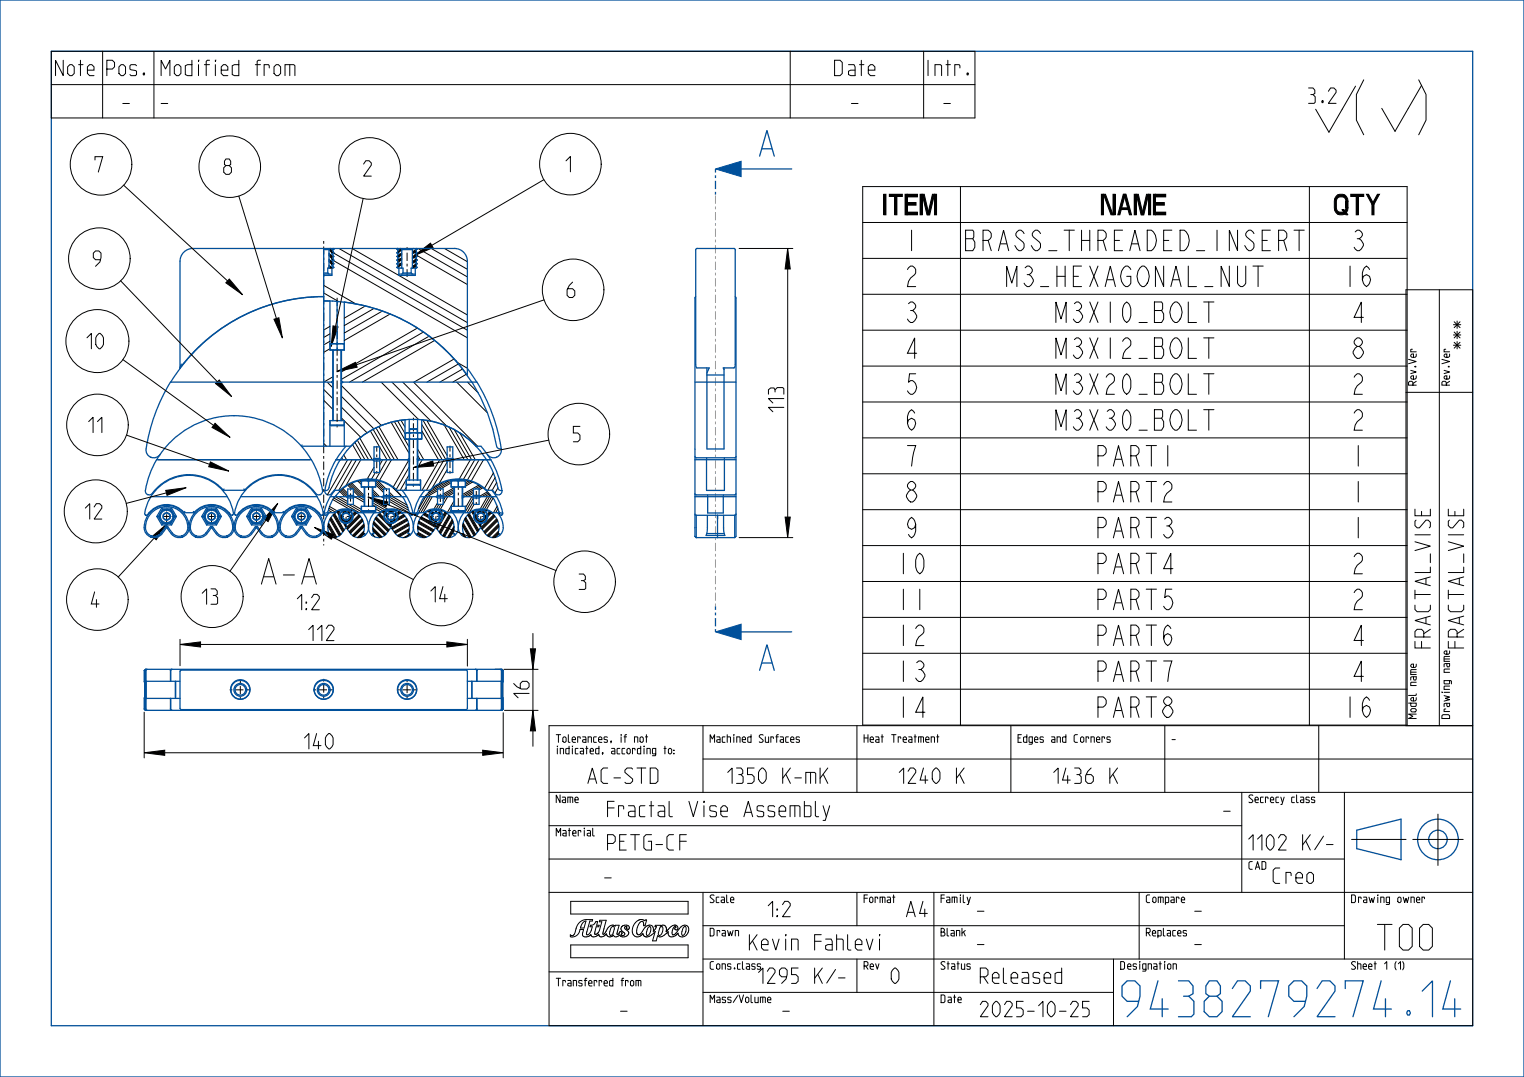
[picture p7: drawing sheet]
<svg xmlns="http://www.w3.org/2000/svg" width="297mm" height="210mm" viewBox="0 0 297 210" stroke-linecap="round" stroke-linejoin="round" font-family="sans-serif">
<g fill="none" stroke="#00509b" stroke-width=".25">
<path d="M63.9 52.3h1M64.3 58.7v9.6h2.8v-9.4l3.3 .6M64.7 48.7v5M64.9 51.9l.2 .3M64.9 51.2l.2 .2M64.9 50.5l.2 .2M64.9 49.8l.2 .2M64.9 49.1l.2 .2M65 48.4l.1 .2M77.5 48.4l-.2 .2M77.5 49.1l-.2 .2M77.5 49.8l-.2 .2"/>
<path d="M77.5 50.5l-.2 .2M77.5 51.2l-.2 .2M77.5 51.9l-.2 .3M77.7 48.7v5M80.1 52.3h1M80.9 48.7v5M81.1 51.9l.2 .3M81.1 51.2l.2 .2M81.1 50.5l.2 .2M81.1 49.8l.2 .2M81.1 49.1l.2 .2M81.2 48.4l.1 .2"/>
<path d="M88.6 48.4a2.5 2.5 0 0 1 2.5 2.5M90 71.8l1.9 2.7M64 100l-.1 .1a.38 .38 0 0 1-.4 .4 .38 .38 0 0 1-.3-.5M64.3 82h2.8M65.1 95.6l-.1 .2a.86 .86 0 0 1-.8 .7 .86 .86 0 0 1-.9-.6v-.3M65.2 96.8l-.7 1.3-.5 1.4M66.3 89.6a16.8 16.8 0 0 0-2.2 5.4M67.4 99.3v.6M67.4 99.9a.85 .85 0 0 1 .9 .8 .85 .85 0 0 1-.9 .9M67.4 99.9a.85 .85 0 0 0-.8 .8 .85 .85 0 0 0 .8 .9M72.8 83.7l-1.6 .9-1.5 1.1-1.4 1.3M73.2 95h-2.8"/>
<path d="M73.2 98.7h-2.8M76.1 82.4l-1.7 .5M76.2 99.3v.6M76.2 99.9a.85 .85 0 0 1 .8 .8 .85 .85 0 0 1-.8 .9M76.2 99.9a.85 .85 0 0 0-.9 .8 .85 .85 0 0 0 .9 .9M78.3 96.8a7.9 7.9 0 0 0-13 0M78.4 96.8l.7 1.3 .5 1.4M78.9 81.8l-2.1 .4M78.9 85.6h3.3M79.6 100l.1 .1a.38 .38 0 0 0 .4 .4 .38 .38 0 0 0 .4-.5M81.5 100l-.1 .1a.38 .38 0 0 1-.4 .4 .38 .38 0 0 1-.3-.5M82.2 81.8a16.8 16.8 0 0 1 11.3 6"/>
<path d="M82.7 96.8l-.7 1.3-.5 1.4M84.9 99.3v.6M84.9 99.9a.85 .85 0 0 1 .9 .8 .85 .85 0 0 1-.9 .9M84.9 99.9a.85 .85 0 0 0-.8 .8 .85 .85 0 0 0 .8 .9M90.7 98.7h-2.8M93.7 99.3v.6M93.7 99.9a.85 .85 0 0 1 .8 .8 .85 .85 0 0 1-.8 .9M93.7 99.9a.85 .85 0 0 0-.9 .8 .85 .85 0 0 0 .9 .9M93.7 87l1.9 2.6M94.8 89.6a16.8 16.8 0 0 1 2.2 5.4M95.8 96.8a7.9 7.9 0 0 0-13 0M95.9 96.8l.7 1.3 .5 1.4"/>
<path d="M96 95.6l.2 .2a.86 .86 0 0 0 .8 .7 .86 .86 0 0 0 .8-.6v-.3M97.1 100l.1 .1a.38 .38 0 0 0 .4 .4 .38 .38 0 0 0 .4-.5M97.7 87.5a1.5 1.5 0 0 1-.9 1.7 1.5 1.5 0 0 1-1.8-.6M64.1 104.1h.1M64.1 104.1a3.5 3.5 0 0 1 3.3-4.8 3.5 3.5 0 0 1 3.4 4.8M67.4 102.9a3.1 3.1 0 0 1-2.6 1.9l-1-.4v-.3h.3M67.4 101.6v1.3M67.5 102.9a3.1 3.1 0 0 0 2.5 1.9l1.1-.4v-.3h-.3M70.8 104.1h.1M72.8 104.1h.1M72.8 104.1a3.5 3.5 0 0 1 3.4-4.8 3.5 3.5 0 0 1 3.3 4.8M76.1 102.9a3.1 3.1 0 0 1-2.5 1.9l-1.1-.4v-.3h.3"/>
<path d="M76.2 101.6v1.3M76.2 102.9a3.1 3.1 0 0 0 2.6 1.9l1-.4 .1-.3h-.3M79.5 104.1h.1M81.6 104.1h-.3v.3M81.6 104.1h.1M84.9 102.9a3.1 3.1 0 0 1-2.6 1.9l-1-.4M84.9 101.6v1.3M85 102.9a3.1 3.1 0 0 0 2.5 1.9l1.1-.4v-.3h-.3M88.3 104.1h.1M88.3 104.1a3.6 3.6 0 0 0-3.4-4.8 3.6 3.6 0 0 0-3.3 4.8M90.3 104.1h.1M93.6 102.9a3.1 3.1 0 0 1-2.5 1.9l-1.1-.4v-.3h.3"/>
<path d="M93.7 101.6v1.3M93.7 102.9a3.1 3.1 0 0 0 2.6 1.9l1-.4 .1-.3h-.3M97 104.1h.1M97 104.1a3.5 3.5 0 0 0-3.3-4.8 3.5 3.5 0 0 0-3.4 4.8"/>
</g>
<g fill="none" stroke="#000" stroke-width=".19">
<path d="M63.1 58.6l.1 .1M63.1 57.1l2.9 1.7M63.1 55.6l6.3 3.7M64.1 52.2l.1 .1M64.1 52l.3 .3M64.1 51.8l.4 .5M64.1 51.7l.6 .6M64.1 51l.8 .8M64.1 50.9l.8 .7M64.1 50.7l.8 .8M64.1 50.5l.9 1M64.1 49.9l.9 .9"/>
<path d="M64.1 49.7l.8 .8M64.1 49.5l.8 .8M64.1 49.4l.8 .7M64.1 48.7l.8 .8M64.2 48.6l.7 .8M64.3 48.5l.7 .8M64.3 48.4l.6 .6M64.7 50.6l26.4 15.3M64.7 49.1l26.4 15.3M66 48.4l25.1 14.5M68.6 48.4l22.5 13M71.2 59.6l-4.1 2.4"/>
<path d="M78.1 48.5l-.6 .3M78.2 48.6l-.7 .4M78.3 48.7l-.8 .5M78.3 48.8l-.9 .5M78.3 49.3l-.8 .5M78.3 49.5l-.9 .5M78.3 49.6l-.8 .5M78.3 49.7l-.8 .5M78.3 50.3l-.8 .5M78.3 50.4l-.8 .5M78.3 50.6l-.8 .4M78.3 50.7l-.8 .4"/>
<path d="M78.3 51.2l-.8 .5M78.3 51.4l-.8 .4M78.3 51.5l-.8 .4M78.3 51.6l-.9 .6M78.3 52.2l-.2 .1M80.9 49.6l10.2 5.9M81.1 48.8l-.7 .4M81.1 48.9l-.7 .5M81.1 49l-.7 .5M81.1 49.6l-.7 .4M81.1 49.7l-.7 .5M81.1 50.9l-.7 .5"/>
<path d="M81.1 51.6l-.7 .4M81.1 51.7l-.7 .5M81.1 51.9l-.7 .4M81.2 50.5l-.8 .5M81.2 49.8l-.8 .5M81.2 50.6l-.8 .5M81.3 49.9l-.9 .5M81.3 51.4l-.9 .5M81.3 48.5l-.9 .6M81.3 50.7l-.9 .5M81.5 48.4l9.6 5.6M84 48.4l7.1 4.1"/>
<path d="M86.6 48.4l4.5 2.6M63.1 78l1.7 1.8M63.1 75.9l1.7 1.8M63.8 74.5l1 1.1M64.3 63.6l-1.2 .7M64.3 65.1l-1.2 .7M64.3 66.6l-1.2 .7M64.3 68l-1.2 .7M64.8 73.5l-1.7 1M66.5 79.4l5 5M66.5 77.3l6.4 6.3M66.5 75.2l7.8 7.8"/>
<path d="M72.9 60.1l-5.8 3.4M74.3 74.5l7.3 7.3M74.5 60.6l-7.4 4.3M76 61.2l-8.9 5.2M76.4 74.5l7.6 7.6M78.5 74.5l8.5 8.6M80.6 74.5l12.5 12.5M81.4 64l-14.9 8.5M82.5 64.7l-16 9.3M83.6 65.5l-15.5 9M84.7 66.4l-14.1 8.1M88.5 70l-7.8 4.5"/>
<path d="M89 74.5l6 6M89.2 70.7l1.9 1.1M89.3 71l-6.1 3.5M90.1 72l-4.4 2.5M90.9 73l-2.7 1.5M91.1 74.5l2.1 2.1M63.1 86.5l.5 .5M63.8 99.8l.3 .2M64 99.5l.8 .5M64.1 99.1l1.2 .7M64.2 98.8l1.5 .8M64.8 97.4l3.3 1.9"/>
<path d="M65 97.1l5 2.9M65.4 96.8l2.4 1.4M65.5 96.7l.1 .1M65.7 99.8l1.7 3.1 2.6-2.5M65.8 99.8l1.6 2.8M65.9 99.7l.7 1.2M66 99.6l.6 1M66.1 96.8l1.7 1M66.2 95.8l1 1M66.4 95.6l1.2 1.2M66.5 81.5l.6 .5M66.6 99.4l.3 .6"/>
<path d="M66.6 89.2l.2 .4M66.6 95.4l1.2 1.2M66.7 99.4l.3 .6M66.8 95.3l1 .9M66.9 99.4l.3 .5M67 88.7l.5 .9M67 99.4l.3 .5M67.1 82l3.2 3.3M67.4 99.3h.1M67.8 89.6l-4 6.9M67.8 94.6l.7 .7M68 98.3l2.4 1.5"/>
<path d="M68 94.5l2.4 2.3M68.2 99.4l-.5 .5M68.3 94.3l2.5 2.5M68.3 99.5l-.5 .4M68.5 99.5l-.6 .5M68.6 94.2l2.4 2.4M68.6 89.6l-3.4 6M68.6 99.5l-.5 .6M68.7 86.7l1.7 2.9M68.7 98.3l1.7 1M68.9 95.7l1.1 1.1M69.1 96.9l1.9 1"/>
<path d="M69.1 86.2l2 3.4M69.2 99.8l-.9 .9M69.3 99.9l-1 1M69.4 99.9l-2 2M69.5 89.6l-3.5 6M69.6 85.8l2.2 3.8M69.7 93.8l.7 .7M69.8 96.8l1.2 .7M70 93.7l.4 .4M70.1 85.4l2.5 4.2M70.3 89.6l-2.9 5.1M70.4 93.6v.1"/>
<path d="M70.6 96.8l.3 .3M70.9 95h.1M72.2 84l3.2 5.6M72.7 95.5l1.3 1.3M72.7 95.9l.9 .9M72.7 96.3l.5 .5M72.7 97.6l2.8 1.7M72.7 98.1l2.3 1.3M72.7 98.5l.4 .2M72.7 83.7l3.4 5.9M72.9 91.1l-1.3 2.3M73.1 92.1l-.7 1.3"/>
<path d="M73.2 93.7l1.7 1.6M73.2 94.1l1.6 1.6M73.2 94.5l1.6 1.6M73.2 98.8l1.4 .8M73.2 99.2l1 .6M73.3 83.4l3.6 6.2M73.6 93.7l1.7 1.6M73.8 83.2l3.8 6.4M74.3 96.8l.5 .3M74.5 99.8l.8 .9M74.6 89.6l-.6 1.1M74.6 99.7l.8 .8"/>
<path d="M74.7 99.7l.7 .6M74.9 99.6l.6 .6M75.4 89.6l-2.2 3.9M75.5 99.4l.4 .5M75.6 99.4l.5 .5M75.8 99.4l.4 .3M75.9 96l.9 .8M75.9 96.4l.5 .4M75.9 97.3l3.7 2.2M75.9 97.8l4.5 2.6M76 97l3.5 2M76 99.4l.2 .1 .3-.1"/>
<path d="M76.2 82.3l3.5 6.1M76.3 89.6l-2.3 4.1M76.5 96.8l2.8 1.7M76.6 95.1l1.6 1.6M76.7 99.4l-.5 .3M76.8 82.2l2.9 4.9M76.9 99.4l-.7 .4M77.1 99.5l-.7 .4M77.5 82l1.4 2.6M77.8 99.7l-.9 .5M77.9 99.8l-.9 .6M78.1 99.9l-1.1 .6"/>
<path d="M78.1 81.9l.8 1.4M78.2 100l-1.2 .6M79.2 95l-.4 .6M79.6 85.6l.1 .3M79.6 89.8l-3 5.2M79.7 92.6l-1.7 3M79.7 91.1l-2.5 4.3M81.4 88.9l.5 .7M81.4 87.6l1.2 2M82.2 84l3.3 5.6M82.2 82.7l4 6.9M82.3 89.6l-.9 1.5"/>
<path d="M82.4 81.8l4.5 7.8M83 96.8l-1.4 2.5M83.2 81.9l3.9 6.9M83.3 99.7l.9 .5M83.4 96.8l-1.8 3.2M83.5 99.6l.8 .5M83.7 99.6l.7 .4M83.8 96.8l-1.8 3.2M83.8 99.5l.8 .4M84.2 96.8l-1.8 3.2M84.9 99.3v.1M85.1 99.3l-.2 .2-.2-.1"/>
<path d="M85.2 99.4l-.3 .4M85.3 95.7l-2.1 1.1M85.3 98l-.7 1.2M85.5 98.3l-.5 1M85.7 89.6l-3.4 6M85.8 99.4l-.3 .6M85.9 99.5l-.3 .6M86 98.3l-.6 1M86.1 99.5l-.4 .8M86.2 99.6l-.5 .8M86.4 94.1l-2 1.1M86.5 89.6l-3.4 6"/>
<path d="M86.6 82.8l3.9 6.8M86.7 99.8l-1.8 3.1-3-1.8M86.8 96.8l-.4 .8M86.8 99.9l-1.7 3.1M86.9 100l-1.8 3.1M87.1 91.6l-1.5 2.7M87.1 90.1l-2.9 5.1M87.2 96.8l-1.4 2.5M87.5 83.2l3.7 6.4M87.6 93.7l-4.1 2.4M87.9 99.4l-.3 .6M87.9 93.8l-4.9 2.9"/>
<path d="M87.9 94.1l-2.1 1.2M88.5 95.1l-2.1 1.2M88.5 95.4l-2.1 1.2M88.5 95.8l-1.9 1M88.5 96.1l-1.3 .7M88.5 97.7l-1.3 2.3M88.5 98.4l-.2 .3M88.5 83.7l3.4 5.9M89.6 84.4l3 5.2M90.4 95l-.2 .1M91 93.7l-.3 .1M91.4 93.8l-.7 .3"/>
<path d="M91.7 89.6l-2.2 3.8M91.7 93.9l-1 .6M91.9 99.8l1.8 3.1 2.5-2.5M92 96.8l-1.3 2.2M92 99.8l1.7 2.8M92.1 94l-1.4 .8M92.2 99.7l.7 1.2M92.3 97.1l-1.6 2.6M92.3 95.5l-2 1.2M92.3 95.8l-1.8 1M92.3 96.2l-1.2 .6M92.3 97.8l-1.3 2.2"/>
<path d="M92.3 99.6l.5 1M92.4 98.3l-1 1.7M92.5 89.6l-2.2 3.9M92.8 99.4l.4 .6M93 99.4l.3 .6M93.1 99.4l.3 .5M93.3 99.4l.3 .5M93.3 94.6l-3.1 1.8M93.4 89.6l-2.3 4M93.6 94.8l-1 .5M93.7 99.3h.1M93.9 94.9l-.8 .4"/>
<path d="M94.1 95.1l-.7 .4M94.2 89.6l-2.4 4.2M94.4 99.4l-.5 .5M94.6 99.5l-.5 .4M94.7 99.5l-.5 .5M94.9 99.5l-.6 .6M95 96.8l-1.4 2.5M95 95.9l-1.5 .8M95.2 96.1l-1.3 .7M95.4 96.3l-.9 .5M95.4 96.8l-1.4 2.4M95.4 99.8l-.9 .9"/>
<path d="M95.5 99.9l-1 1M95.6 96.5l-.6 .3M95.7 99.9l-2 2M95.8 96.8l-1.4 2.5M96.1 97.1l-1.3 2.2M96.2 92.2l-1.8 3M96.5 93.1l-1.4 2.5M96.8 94.1l-.9 1.5M96.9 98.7l-.7 1.3M97 95.1l-.5 1.1M97 99.2l-.4 .8M97.2 99.7l-.2 .3"/>
<path d="M97.4 100l-.1 .2M63.7 104.2l.1 .2M63.8 104.1l.3 .5M63.9 102.6l1.3 2.2M63.9 104l.4 .7M63.9 102.4l1.4 2.4M64 102.2l1.5 2.6M64 102l1.6 2.7M64.1 104l.4 .8M64.3 101.3l1.8 3.2M64.4 101.2l1.8 3.2M64.4 101l1.9 3.3"/>
<path d="M64.5 100.9l1.9 3.3M64.9 100.4l1.9 3.3M65 100.3l1.9 3.3M65.1 100.2l1.9 3.3M65.2 100.1l1.9 3.3M66.9 101.3l.5 1M67.1 101.5l.3 .6M67.6 101.5l-.2 .2M69.5 100l-2.1 2.1M70 100.5l-2.4 2.5M70.1 100.6l-2.5 2.5M70.2 100.7l-2.5 2.5"/>
<path d="M70.5 101.2l-2.5 2.5M70.6 101.3l-2.5 2.5M70.7 101.4l-2.5 2.5M70.7 101.6l-2.4 2.4M70.8 104.1l-.8 .7M70.9 103.8l-1.1 1M70.9 102.2l-2.2 2.2M70.9 103.5l-1.2 1.3M70.9 102.3l-2.1 2.2M71 102.5l-2.1 2.1M71 102.7l-2 1.9M71 104l-.7 .8"/>
<path d="M72.5 104.3l.2 .2M72.5 104.1l.6 .6M72.6 102.9l1.9 1.8M72.7 103.1l1.6 1.6M72.7 103.3l1.4 1.5M72.7 103.5l1.3 1.3M72.7 102.2l2.3 2.2M72.8 102l2.3 2.3M72.8 101.9l2.4 2.3M72.8 101.7l2.5 2.4M73.1 101.2l2.5 2.5M73.2 101l2.5 2.6"/>
<path d="M73.2 100.9l2.6 2.5M73.3 100.8l2.5 2.5M73.7 100.4l2.5 2.5 3.1-1.8M73.8 100.3l2.4 2.4M73.9 100.2l2.3 2.3M74 100.1l2.2 2.2M78.7 100.3l-2.5 1.5M78.8 100.4l-2.6 1.5M78.9 100.5l-2.7 1.6M78.9 100.7l-2.7 1.5M79.3 101.2l-3 1.8M79.4 101.4l-3 1.7"/>
<path d="M79.4 101.5l-2.9 1.7M79.6 102l-2.8 1.7M79.7 103.6l-1.8 1.1M79.7 102.2l-2.8 1.6M79.7 102.3l-2.7 1.6M79.7 103.4l-2 1.2M79.7 102.5l-2.7 1.5M79.7 103.3l-2.1 1.2M79.7 103.1l-2.3 1.3M79.9 104.1l-1.2 .7M79.9 104.3l-.9 .5M81.1 100l-.2 .5"/>
<path d="M81.3 104.1l1.1 .7M81.4 104l1.3 .8M81.4 102.9l2.4 1.4M81.4 102.8l2.5 1.4M81.4 103.1l2.3 1.3M81.4 102.6l2.6 1.5M81.5 102l2.8 1.7M81.5 103.8l1.6 .9M81.5 101.9l2.9 1.7M81.6 104l1.3 .8M81.6 101.8l2.9 1.6M81.6 101.6l3 1.7"/>
<path d="M81.9 101l3 1.7M82 100.9l2.9 1.7M82.1 100.8l2.8 1.6M82.5 100.3l2.4 1.5 .2-.3M82.6 100.2l1.7 1M82.7 100.1l1.4 .9M82.8 100.1l1.3 .7M84.8 101.5l.1 .1M87.1 100l-1.9 3.2M87.5 100.4l-1.9 3.3M87.6 100.5l-1.9 3.3M87.7 100.6l-1.9 3.4"/>
<path d="M87.8 100.8l-1.9 3.3M88.1 101.3l-1.8 3.2M88.2 101.5l-1.8 3.1M88.2 101.6l-1.7 3M88.3 101.8l-1.7 2.9M88.4 103.5l-.7 1.3M88.5 103.2l-1 1.6M88.5 102.6l-1.3 2.2M88.5 102.9l-1.1 1.9M88.7 104.2l-.1 .2M90 104.2l.1 .2M90 104.1l.3 .5"/>
<path d="M90.2 102.6l1.2 2.2M90.2 104l.4 .7M90.2 102.4l1.4 2.4M90.2 102.2l1.5 2.6M90.3 102l1.6 2.7M90.3 104l.5 .8M90.5 101.3l1.9 3.2M90.6 101.2l1.9 3.2M90.7 101l1.9 3.3M90.8 100.9l1.9 3.3M91.1 100.4l2 3.3M91.2 100.3l1.9 3.3"/>
<path d="M91.4 100.2l1.8 3.3M91.5 100.1l1.8 3.3M93.1 101.3l.6 1M93.4 101.5l.3 .6M93.9 101.5l-.2 .2M95.8 100l-2.1 2.1M96.3 100.5l-2.5 2.5M96.4 100.6l-2.5 2.5M96.5 100.7l-2.5 2.5M96.8 101.2l-2.5 2.5M96.9 101.3l-2.5 2.5M96.9 101.4l-2.4 2.5"/>
<path d="M97 101.6l-2.5 2.4M97 104.1l-.7 .7M97.1 103.8l-1 1M97.2 102.2l-2.3 2.2M97.2 103.5l-1.3 1.3M97.2 102.3l-2.2 2.2M97.2 102.5l-2 2.1M97.2 102.7l-1.9 1.9M97.3 104l-.8 .8"/>
</g>
<path d="M139.4 123.2l5-1.5v3z" fill="#00509b"/>
<path d="M139.4 123.2l5-1.5v3z" fill="none" stroke="#00509b" stroke-width=".19"/>
<path d="M148 130.7l1.5-5 1.4 5M148.5 129.3h1.9" fill="none" stroke="#00509b" stroke-width=".25"/>
<path d="M139.4 32.9l5-1.5v3z" fill="#00509b"/>
<path d="M139.4 32.9l5-1.5v3z" fill="none" stroke="#00509b" stroke-width=".19"/>
<g fill="none" stroke="#00509b" stroke-width=".25">
<path d="M0 0h297v210h-297zM10 10h277v190h-277zM144.4 32.9h9.9M148 30.4l1.5-5 1.4 5M148.5 29h1.9M63.1 48.4v38.6M63.1 58.7h1.2M63.1 53.7h1.6M63.1 53.4h1.6M63.1 53.2h.8M63.1 48.7h1M63.9 53.2l.2 .2"/>
<path d="M63.9 52.3v.9M64.1 48.7v3.6M64.3 48.4l-.2 .3M64.9 48.4l-.2 .3M65.1 48.6h.1M65.1 51.4l-.2 .2v.3M65.1 50.7l-.2 .2v.3M65.1 50l-.2 .1v.4M65.1 52.2l-.2 .1M65.1 49.3l-.2 .1v.4M65.1 48.6l-.2 .1v.4M65.7 58.8v8.2"/>
<path d="M70.4 59.5a34.2 34.2 0 0 1 19.6 12.3M77.3 52.2l.2 .1h1v.9M77.3 51.4l.2 .2v.3M77.3 50.7l.2 .2v.3M77.3 50l.2 .1v.4M77.3 49.3l.2 .1v.4M77.3 48.6l.2 .1v.4M77.3 48.6h.1M77.3 49.3h.1M77.3 50h.1M77.3 50.7h.1M77.3 51.4h.1"/>
<path d="M77.3 52.2h.1M77.5 48.4h.1M77.5 48.4l.2 .3M77.7 53.7h3.2M77.7 53.4h3.2M78.1 48.4l.2 .3M78.3 48.7v3.6M78.3 48.7h2.1M78.5 53.2l-.2 .2M78.5 53.2h1.6M80.1 53.2l.3 .2M80.1 52.3v.9"/>
<path d="M80.4 48.7v3.6M80.6 48.4l-.2 .3M81.2 48.4l-.3 .3M81.3 51.4l-.2 .2v.3M81.3 52.2l-.2 .1M81.3 50.7l-.2 .2v.3M81.3 50l-.2 .1v.4M81.3 49.3l-.2 .1v.4M81.3 48.6l-.2 .1v.4M88.6 48.4h-51a2.5 2.5 0 0 0-2.5 2.5v21M91.1 50.9v22.2a34.2 34.2 0 0 0-28-14.4M135.6 57.9l-.2 .2v46.5l.3 .2"/>
<path d="M143.3 57.9l.1 .2v46.5l-.2 .2M35.3 71l-.2 .7a35.1 35.1 0 0 1 28-13.9 35.1 35.1 0 0 0-29.8 16.7M64.3 67.1l.7-.1 .7 .1M64.3 68.1l.7 .2 .7-.2M64.3 68.3v-1.3h2.8v1.3M64.8 74.8v7.2M64.8 74.8h.1M64.8 74.3l-.2 .2 .2 .3M64.8 68.3v6M64.8 74.3h.1M64.9 74.5h-31.7a33.8 33.8 0 0 0-4.7 13.5 1.5 1.5 0 0 0 1.1 1.2 1.5 1.5 0 0 0 1.6-.6M64.9 68.3v13.7"/>
<path d="M65.7 67.1l.7-.1 .7 .1M65.7 68.1l.7 .2 .7-.2M65.7 67.1v1M66.4 74.5h26.5a35 35 0 0 1 4.8 13l-.6-.1-.3-.3a35.1 35.1 0 0 0-4.8-12.6M66.4 68.3l.1 13.7M66.4 74.8h.1M66.4 74.3h.1M66.5 74.8v7.2M66.5 74.3l.3 .2-.3 .3M66.5 68.3v6M91.1 71.9l1.8 2.6M135.4 74.5h8"/>
<path d="M137.8 73.1h3.3M137.8 71.7v15.8h3.3v-15.8M141.1 72.1l-.1-.4h2.1l.2-.5v-22.5l-.3-.3h-7.2l-.2 .3v22.5l.2 .5h2.4l-.4 1M29.2 100h-.2M30.2 95.6h.1M30.5 89.6a17.5 17.5 0 0 1 30.2 0M31.5 99.1l.2 .2M31.5 99.1h1.9M31.5 99.1l-.9 1.6M31.7 99.3h1.6M31.7 99.3l-.8 1.4M33.3 99.3l.8 1.4"/>
<path d="M33.4 99.1l1 1.6M33.4 99.1l-.1 .2M37.7 99.7l.1 .3a4.5 4.5 0 0 1 7.2 .4h.3l.2-.2a8.7 8.7 0 0 0-8.7-7.5 8.7 8.7 0 0 0-8.6 7.5l.3 .3a5.5 5.5 0 0 1 3.7-2.1 4.5 4.5 0 0 1 3.7 1.6l.1-.3M38 100h-2.3M40.3 99.1l.1 .2M40.3 99.1h1.9M40.3 99.1l-1 1.6M40.4 99.3h1.6M40.4 99.3l-.8 1.4M42 99.3l.8 1.4M42.2 99.1l.9 1.6M42.2 99.1l-.2 .2"/>
<path d="M44.3 96.8h-14.9M44.5 100h.2M46.7 100h-.2M47.8 95.6h-4.4M49 99.1l.2 .2M49 99.1h1.9M49 99.1l-.9 1.6M49.2 99.3h1.6M49.2 99.3l-.8 1.4M50.8 99.3l.8 1.4M50.9 99.1l1 1.6M50.9 99.1l-.1 .2"/>
<path d="M55.2 99.7l.1 .3a4.5 4.5 0 0 1 7.2 .4h.3l.2-.2a8.7 8.7 0 0 0-8.7-7.5 8.7 8.7 0 0 0-8.6 7.5l.3 .3a5.5 5.5 0 0 1 3.7-2.1 4.5 4.5 0 0 1 3.7 1.6l.1-.3M55.5 100h-2.3M57.8 99.1h1.9M57.8 99.1l.1 .2M57.8 99.1l-1 1.6M57.9 99.3h1.6M57.9 99.3l-.8 1.4M58.9 86.8l-.1 .2h9.5M59.5 99.3l.8 1.4M59.7 99.1l.9 1.6M59.7 99.1l-.2 .2M60.7 89.6h-30.2a16.5 16.5 0 0 0-2.2 6.3 .75 .75 0 0 0 .6 .6 .75 .75 0 0 0 .8-.3 8.9 8.9 0 0 1 13.8-.6l.2-.3"/>
<path d="M60.7 89.6a16.5 16.5 0 0 1 2.2 6.3 .75 .75 0 0 1-.6 .6 .75 .75 0 0 1-.8-.3 8.9 8.9 0 0 0-13.8-.6l-.2-.3M61 95.6h-.1M61.8 96.8h-14.9M62 100h.2M64.2 100l-.6 .7-.4 .9-.1 1.5M64.3 82.9h2.8l-.2 .1h-2.4zM64.3 82v5M65.3 95.6l-.9 1.1-.6 1.3-.6 2h.5l.3-.5M67.1 82v5M67.4 87l-1.9 2.6M67.8 96.6l-.3 .2 .3 .3M68.9 96.6h-1.1"/>
<path d="M68.9 96.6v-1.3h-1.1v1.3M68.9 96.6l.2 .2-.2 .3M68.9 97.1v1.2h-1.1v-1.2M68.9 97.1h-1.1M70.4 98.7v1.3M70.4 93.6v1.4M70.4 98.7v.9M70.7 100l.8 1.3 .3 1.6M71 95v1.6M71 96.6l-.3 .2 .3 .3M71 97.1v1.6M71.1 95l-.1 3.7"/>
<path d="M71.1 96.6h-.1M71.1 96.8h-6.7M71.1 97.1h-.1M71.7 93.5v.2M71.8 93.8l-.7-.1-.7 .1M71.8 93.8v1M71.8 94.8l-.7 .2-.7-.2M72 93.5v.2M72.6 95v3.7M72.6 96.6h.1M72.6 97.1h.1M72.7 95v1.6"/>
<path d="M72.7 96.6l.2 .2-.2 .3M72.7 97.1v1.6M72.9 89.9v2.2h1.1v-2.2M72.9 89.9h1.1M72.9 89.4v-2.3h1.1v2.3M72.9 89.4l-.3 .2 .3 .3M72.9 89.4h1.1M72.9 100l-.8 1.3-.3 1.6M73.2 93.8l-.7-.1-.7 .1M73.2 94.8l-.7 .2-.7-.2M73.2 95v-1.3h-2.8v1.3M73.2 98.7v.9"/>
<path d="M73.2 99.6l-.2 .1h-2.4l-.2-.1M73.2 99.6h-2.8M73.2 93.6v1.4M73.2 98.7v1.3M74 89.4l.2 .2-.2 .3M74.4 82.9l-1.6 .8M74.8 96.6l-.3 .2 .3 .3M75.9 96.6h-1.1M75.9 96.6v-1.3h-1.1v1.3M75.9 96.6l.2 .2-.2 .3M75.9 97.1v1.2h-1.1v-1.2M75.9 97.1h-1.1"/>
<path d="M76.1 82.4a16.8 16.8 0 0 1 16.7 4.6h.9M76.8 82.2a16.8 16.8 0 0 0-10.5 7.4M78.3 95.6l.9 1.1 .7 1.3 .6 2h-.5l-.4-.5M78.9 81.8v3.8M78.9 81.8h.1M79 84.5l.2-.1h2.8l.2 .1-.4-.1-.4 .1M79 85.5l.4 .1 .4-.1M79 84.5l.4-.1 .4 .1M79 85.5l.2 .1M79 84.5v1M79.2 94.4h2.7l-.1 .2h-2.5zM79.3 96.8h-6.7"/>
<path d="M79.4 100l.9 1.3 .3 1.6M79.6 100a2.43 2.43 0 0 1-1.8-.5 4.2 4.2 0 0 0-3.8 .5h-4.3a4 4 0 0 0-4.6 0h-1.1M79.7 89.4h.1M79.7 89.4l-.2 .2 .2 .3M79.7 85.6v3.8M79.7 89.9h.1M79.7 89.9v3.7M79.7 81.8v2.6M79.8 85.5l.8 .1 .8-.1M79.8 84.5l.8-.1 .8 .1M79.8 84.5v1M79.8 83.7v.7"/>
<path d="M79.8 85.6v8M79.8 89.6h-14.3a15.9 15.9 0 0 0-2.1 6l.5-.1 .2-.5M81.3 83.7h-1.5M81.3 83.7l-.1-.1h-1.3l-.1 .1M81.3 83.7v.7M81.3 85.6l.1 8M81.3 89.6h14.3a15.9 15.9 0 0 1 2.2 6l-.5-.1-.3-.5M81.3 89.9h.1M81.3 89.4h.1M81.4 81.8v2.6M81.4 85.5l.4 .1 .4-.1M81.4 84.5v1"/>
<path d="M81.4 89.4l.3 .2-.3 .3M81.4 85.6v3.8M81.4 89.9v3.7M81.7 100l-.8 1.3-.3 1.6M82 95.6v-2h-2.8v2M82.1 85.5l-.1 .1M82.2 81.8h.1M82.2 81.8v3.8M82.8 95.6l-.9 1.1-.6 1.3-.6 2h.5l.3-.5M85.3 96.6l-.3 .2 .3 .3M86.4 96.6h-1.1M86.4 96.6v-1.3h-1.1v1.3"/>
<path d="M86.4 96.6l.2 .2-.2 .3M86.4 97.1v1.2h-1.1v-1.2M86.4 97.1h-1.1M87.1 89.9v2.2h1.1v-2.2M87.1 89.9h1.1M87.1 89.4v-2.3h1.1v2.3M87.1 89.4l-.2 .2 .2 .3M87.1 89.4h1.1M87.9 93.7h2.8v1.3M87.9 98.7v1.3M87.9 99.6h2.8l-.2 .1h-2.4zM88.2 100l.8 1.3 .3 1.6"/>
<path d="M88.2 89.4l.3 .2-.3 .3M88.5 95v1.6M88.5 96.6l-.3 .2 .3 .3M88.5 97.1h.1M88.5 97.1v1.6M88.6 95l-.1 3.7M88.6 96.6h-.1M88.6 96.8h-6.7M89.2 93.5v.2M89.3 93.8l-.7-.1-.7 .1M89.3 93.8v1M89.3 94.8l-.7 .2-.7-.2"/>
<path d="M89.5 93.5v.2M90.1 95v3.7M90.1 96.6h.1M90.1 97.1h.1M90.2 95v1.6M90.2 96.6l.2 .2-.2 .3M90.2 97.1v1.6M90.4 100l-.8 1.3-.3 1.6M90.7 93.8l-.7-.1-.7 .1M90.7 94.8l-.7 .2-.7-.2M90.7 98.7v.9M90.7 93.6v1.4h-2.8v-1.4"/>
<path d="M90.7 98.7v1.3M92.3 96.6l-.3 .2 .3 .3M93.4 96.6h-1.1M93.4 96.6v-1.3h-1.1v1.3M93.4 96.6l.2 .2-.2 .3M93.4 97.1v1.2h-1.1v-1.2M93.4 97.1h-1.1M93.5 87.8l1.3 1.8M95.8 95.6l1.2 1.7 .6 1.3 .4 1.4M96 95.6h-1.1a8.2 8.2 0 0 0-11.1 0h-6.4a8.2 8.2 0 0 0-11.1 0h-1.2M96.8 96.8h-6.7M96.9 100a3.4 3.4 0 0 1 .7 4.2l-.3 .2"/>
<path d="M97.1 100a2.43 2.43 0 0 1-1.8-.5 4.2 4.2 0 0 0-3.8 .5h-4.3a4 4 0 0 0-4.6 0h-1.1M97.1 99.5l.4 .5h.5M135.4 96.3l.3 .2h7.5l.2-.2M135.4 89l.3 .3h7.5l.2-.3M135.4 96.8h8M135.4 89.6h8M137.7 89.3v6.3h3.5v-6.3M137.9 96.5v3.5h3.1v-3.5M30.6 100.7l.9 1.7M30.6 100.7h.3M30.9 100.7l.8 1.4M31.5 102.4h1.9"/>
<path d="M31.7 102.1h1.6M31.7 102.1l-.2 .3M31.9 100.3l.6-.3 .6 .3v.8l-.6 .3-.6-.3zM32.3 102.6l.1 .3M32.3 102.6a3 3 0 0 1-2.4 2 1.79 1.79 0 0 1-1.5-2.5 4.1 4.1 0 0 1 4.6-3.3 4.1 4.1 0 0 1 3.5 4.5 1.72 1.72 0 0 1-1.4 1.3 1.72 1.72 0 0 1-1.8-1l-.6-1M32.3 102.6h.4M32.4 102.9a3.1 3.1 0 0 1-2.5 1.9 2.03 2.03 0 0 1-1.7-2.7 4.4 4.4 0 0 1 4.7-3.6 4.4 4.4 0 0 1 3.9 4.4M32.4 102.9h.1M32.5 102.9a3.1 3.1 0 0 0 2.6 1.9 1.94 1.94 0 0 0 1.7-1.9M32.7 102.6l-.2 .3M33.3 102.1l.1 .3M34.1 100.7h.3"/>
<path d="M34.1 100.7l-.8 1.4M34.4 100.7l-1 1.7M36.8 102.9a4.4 4.4 0 0 1 4.4-4.4 4.4 4.4 0 0 1 4.4 4.4M36.8 102.9a2.01 2.01 0 0 0 1.8 1.9 2.01 2.01 0 0 0 2.2-1.3l.4-.6M39.3 100.7l1 1.7M39.3 100.7h.3M39.6 100.7l.8 1.4M40.3 102.4h1.9M40.4 102.1h1.6M40.4 102.1l-.1 .3M40.6 100.3l.6-.3 .7 .3v.8l-.7 .3-.6-.3zM41 102.6l.2 .3"/>
<path d="M41 102.6a3 3 0 0 1-2.3 2 1.79 1.79 0 0 1-1.5-2.5 4.1 4.1 0 0 1 4.6-3.3 4.1 4.1 0 0 1 3.5 4.5 1.72 1.72 0 0 1-1.5 1.3 1.72 1.72 0 0 1-1.7-1l-.7-1M41 102.6h.4M41.2 102.9h.1M41.3 102.9a3.1 3.1 0 0 0 2.5 1.9 1.94 1.94 0 0 0 1.8-1.9M41.4 102.6l-.1 .3M42 102.1l.2 .3M42.8 100.7h.3M42.8 100.7l-.8 1.4M43.1 100.7l-.9 1.7M45.6 102.9a2.01 2.01 0 0 0 1.7 1.9 2.01 2.01 0 0 0 2.2-1.3l.4-.6M45.6 102.9a4.4 4.4 0 0 1 4.4-4.4 4.4 4.4 0 0 1 4.3 4.4M48.1 100.7h.3"/>
<path d="M48.1 100.7l.9 1.7M48.4 100.7l.8 1.4M49 102.4h1.9M49.2 102.1h1.6M49.2 102.1l-.2 .3M49.4 100.3l.6-.3 .6 .3v.8l-.6 .3-.6-.3zM49.8 102.6l.1 .3M49.8 102.6a3 3 0 0 1-2.4 2 1.79 1.79 0 0 1-1.5-2.5 4.1 4.1 0 0 1 4.6-3.3 4.1 4.1 0 0 1 3.5 4.5 1.72 1.72 0 0 1-1.4 1.3 1.72 1.72 0 0 1-1.8-1l-.6-1M49.8 102.6h.4M49.9 102.9h.1M50 102.9a3.1 3.1 0 0 0 2.6 1.9 1.94 1.94 0 0 0 1.7-1.9M50.2 102.6l-.2 .3"/>
<path d="M50.8 102.1l.1 .3M51.6 100.7h.3M51.6 100.7l-.8 1.4M51.9 100.7l-1 1.7M54.3 102.9a4.4 4.4 0 0 1 4.5-4.4 4.4 4.4 0 0 1 4.3 4.6M54.3 102.9a2.01 2.01 0 0 0 1.8 1.9 2.01 2.01 0 0 0 2.2-1.3l.4-.6M56.8 100.7h.3M56.8 100.7l1 1.7M57.1 100.7l.8 1.4M57.8 102.4h1.9M57.9 102.1h1.6M57.9 102.1l-.1 .3"/>
<path d="M58.1 100.3l.6-.3 .7 .3v.8l-.7 .3-.6-.3zM58.5 102.6l.2 .3M58.5 102.6a3 3 0 0 1-2.3 2 1.79 1.79 0 0 1-1.5-2.5 4.1 4.1 0 0 1 4.6-3.3 4.1 4.1 0 0 1 3.5 4.5 1.72 1.72 0 0 1-1.5 1.3 1.72 1.72 0 0 1-1.7-1l-.7-1M58.5 102.6h.4M58.7 102.9h.1M58.8 102.9a3.2 3.2 0 0 0 2.4 1.9 1.94 1.94 0 0 0 1.9-1.7M58.9 102.6l-.1 .3M59.5 102.1l.2 .3M60.3 100.7h.3M60.3 100.7l-.8 1.4M60.6 100.7l-.9 1.7M63.1 103v.1"/>
<path d="M63.1 102.7v.1M63.1 103.1l.2 .7 .5 .6M66.8 100.3l.6-.3 .7 .3v.8l-.7 .3-.6-.3zM67.4 102.9h.1M71.8 102.9l-.3 1-.4 .5M71.8 102.9l.3 1 .4 .5M75.6 100.3l.6-.3 .6 .3v.8l-.6 .3-.6-.3zM76.1 102.9h.1M80.6 102.9l-.3 1-.5 .5M80.6 102.9l.1 .7 .6 .8M84.3 100.3l.6-.3 .7 .3v.8l-.7 .3-.6-.3zM84.9 102.9h.1"/>
<path d="M89.3 102.9l-.3 1-.4 .5M89.3 102.9l.1 .7 .6 .8M93.1 100.3l.6-.3 .6 .3v.8l-.6 .3-.6-.3zM93.7 102.9h-.1M135.4 100.2l.3 .3M135.7 100.5h7.5M135.7 104.8h7.5M135.7 100.5v4.3M137.7 104h3.4M137.9 100.5l-.1 2.7-.2 1.2h3.7l-.3-1.2v-2.7M139.8 100.5v4.3M143.2 100.5v4.3"/>
<path d="M143.4 100.2l-.2 .3M28.1 130.8l.1 2.1M28.1 138.3l.2 .2h69.5l.3-.2M28.1 138.3h.1M28.2 136.1l-.1 2.2M28.2 136h.1M28.2 133h.1M28.2 130.8h-.1M28.4 130.5l-.2 .3v7.5l.2 .2M28.5 132.8h-.2v3.5h.2M28.5 132.8h4.7M28.6 130.5l-.3 .3v7.5l.3 .2"/>
<path d="M28.7 130.5l-.2 .3v7.5l.2 .2M33.2 138.3h.1M33.2 130.8v2M33.2 136.2v2.1M33.2 136.2h.1M33.2 136.2h-4.7M33.2 138.3l.3 .2M33.2 130.8h.1M33.3 132.8h-.1M33.5 130.5l-.3 .3M33.6 130.5l-.3 .2v2.1h1.8M34.2 132.8v3.4"/>
<path d="M35.1 136.2h-1.8v2.1l.3 .2M35.2 130.7h55.6l.3 .2v7.2l-.3 .3h-55.5l-.2-.3zM91.1 132.8h6.6M91.9 132.8v3.4M92 132.8v3.4M92.6 130.5l.3 .2v2.1M92.7 130.5l.2 .3M92.9 136.2v2.1l-.3 .2M92.9 136.2v2.1M92.9 130.8h.1M92.9 138.3l-.2 .2M92.9 138.3h.1"/>
<path d="M92.9 130.8v2M97.5 130.5l.2 .3v7.5l-.2 .2M97.6 130.5l.2 .3v7.5l-.2 .2M97.7 136.2h-6.6M97.7 136.3h.1M97.7 132.8h.1M97.7 130.5l.3 .3v7.5l-.3 .2M97.8 136h.2M97.8 133h.2M97.9 138.3h.2M97.9 130.8h.2M98 136.1l.1 2.2"/>
<path d="M98.1 130.8l-.3-.3h-69.5l-.2 .3M98.1 130.8l-.1 2.1M144.4 123.2h9.9M264.4 161.9l8.6-2.2v7.9l-8.6-2.1z"/>
<circle cx="32.5" cy="100.7" r="1.38"/>
<circle cx="32.5" cy="100.7" r="1.23"/>
<circle cx="32.5" cy="100.7" r=".72"/>
<circle cx="41.2" cy="100.7" r="1.38"/>
<circle cx="41.2" cy="100.7" r="1.23"/>
<circle cx="41.2" cy="100.7" r=".72"/>
<circle cx="50" cy="100.7" r="1.38"/>
<circle cx="50" cy="100.7" r="1.23"/>
<circle cx="50" cy="100.7" r=".72"/>
<circle cx="58.7" cy="100.7" r="1.38"/>
<circle cx="58.7" cy="100.7" r="1.23"/>
<circle cx="58.7" cy="100.7" r=".72"/>
<circle cx="67.4" cy="100.7" r="1.38"/>
<circle cx="67.4" cy="100.7" r="1.23"/>
<circle cx="67.4" cy="100.7" r=".72"/>
<circle cx="76.2" cy="100.7" r="1.38"/>
<circle cx="76.2" cy="100.7" r="1.23"/>
<circle cx="76.2" cy="100.7" r=".72"/>
<circle cx="84.9" cy="100.7" r="1.38"/>
<circle cx="84.9" cy="100.7" r="1.23"/>
<circle cx="84.9" cy="100.7" r=".72"/>
<circle cx="93.7" cy="100.7" r="1.38"/>
<circle cx="93.7" cy="100.7" r="1.23"/>
<circle cx="93.7" cy="100.7" r=".72"/>
<circle cx="46.8" cy="134.5" r="1.85"/>
<circle cx="46.8" cy="134.5" r="1.25"/>
<circle cx="46.8" cy="134.5" r="1.03"/>
<circle cx="46.8" cy="134.4" r="1.89"/>
<circle cx="63.1" cy="134.5" r="1.85"/>
<circle cx="63.1" cy="134.5" r="1.25"/>
<circle cx="63.1" cy="134.5" r="1.03"/>
<circle cx="63.1" cy="134.4" r="1.89"/>
<circle cx="79.3" cy="134.5" r="1.85"/>
<circle cx="79.3" cy="134.5" r="1.25"/>
<circle cx="79.3" cy="134.5" r="1.03"/>
<circle cx="79.3" cy="134.4" r="1.89"/>
<circle cx="280.2" cy="163.7" r="4"/>
<circle cx="280.2" cy="163.7" r="1.8"/>
</g>
<path d="M139.4 37.9v-5M139.4 123.2v-5" fill="none" stroke="#00509b" stroke-width=".25" stroke-dasharray=".5 .5 1.6 .5" stroke-linecap="butt"/>
<path d="M139.4 118.2v-80.3" fill="none" stroke="#9196a0" stroke-width=".19" stroke-dasharray=".5 .5 1.6 .5" stroke-linecap="butt"/>
<g fill="#000">
<path d="M44.7 54.4l2.6 3.1-3.3-2.4zM80.7 49.9l3.2-2.5 .5 .9zM153.5 48.4l.5 4h-1zM42 74.8l.7-.7 2.4 3.2zM53.4 62.2l.9-.2 .7 3.9zM64.9 63.5l1 .2-1.4 3.9zM65.7 72.4l3.6-1.7 .3 .9zM32.3 95.6l4-.5-3.7 1.5zM41 90.1l3.6 1.8-3.9-.9zM41.9 82.5l3 2.8-3.6-2zM54.1 98.1l-1.9 3.6-.8-.6zM71.7 96.9l3.9 1-.4 .9z"/>
<path d="M80.5 91.2l3.8-1.3 .2 1zM29.7 104.6l3.1-2.6-2.4 3.2zM61.3 102.8l3.7 1.5-.4 .8zM153 100.8h1l-.5 4zM35.1 125.7l4-.5v1zM87.1 125.2l4 .5-4 .5zM103.4 126.5h1l-.5 4zM103.9 138.5l.5 4h-1zM28.1 146.8l4-.5v1zM94.1 146.3l4 .5-4 .5z"/>
</g>
<g fill="none" stroke="#000" stroke-width=".19">
<path d="M10 10h180v13h-180zM10 16.5h180M20 10v13M30 10v13M154 10v13M180 10v13M264.2 16.8l-5.2 9-2.6-4.5M24.1 36.1l20.2 18.7M46.5 38.2l7.4 23.9M70.8 38.7l-5.4 24.9M106 35l-21.9 12.8M168.1 36.4h106.1v105h-106.1z"/>
<path d="M187.2 36.4v105M255.2 36.4v105M23.5 54.8l18.9 19.6M44.7 54.4l2.6 3.1-3.3-2.4zM80.7 49.9l3.2-2.5 .5 .9zM106 58.5l-36.6 12.6M144 48.4h10.5M153.5 48.4l.5 4h-1zM153.5 52.4v48.4M168.1 43.4h106.1M168.1 50.4h106.1M168.1 57.4h106.1"/>
<path d="M280.5 56.5v85M24 70.1l17.6 12.8M42 74.8l.7-.7 2.4 3.2zM53.4 62.2l.9-.2 .7 3.9zM64.9 63.5l1 .2-1.4 3.9zM65.7 72.4l3.6-1.7 .3 .9zM168.1 64.4h106.1M168.1 71.4h106.1M168.1 78.4h106.1M274 76.5h13M24.7 84.8l16.1 5.7M32.3 95.6l4-.5-3.7 1.5z"/>
<path d="M32.4 96.1l-7.8 2.1M41 90.1l3.6 1.8-3.9-.9zM41.9 82.5l3 2.8-3.6-2zM54.1 98.1l-1.9 3.6-.8-.6zM71.7 96.9l3.9 1-.4 .9zM75.4 98.3l32.9 12.9M80.5 91.2l3.8-1.3 .2 1zM106.9 85.8l-22.5 4.6M168.1 85.4h106.1M168.1 92.4h106.1M168.1 99.4h106.1M29.7 104.6l3.1-2.6-2.4 3.2z"/>
<path d="M30.1 104.9l-7.1 7.6M51.8 101.4l-7 10M61.3 102.8l3.7 1.5-.4 .8zM64.8 104.7l15.8 8.3M144 104.8h10.5M153 100.8h1l-.5 4zM168.1 106.4h106.1M168.1 113.4h106.1M28.1 138.9v8.9M35.1 125.7l4-.5v1zM35.1 124.7v5.1M39.1 125.7h48"/>
<path d="M87.1 125.2l4 .5-4 .5zM91.1 124.7v5.2M98.1 139v8.8M98.2 130.5h6.7M98.3 138.5h6.6M103.4 126.5h1l-.5 4zM103.9 138.5l.5 4h-1zM103.9 123.5v3M103.9 130.5v8M168.1 120.4h106.1M168.1 127.4h106.1M168.1 134.4h106.1"/>
<path d="M28.1 146.8l4-.5v1zM94.1 146.3l4 .5-4 .5zM94.1 146.8h-62M103.9 142.5v3M107 154.5h180M137 148h150M137 141.5v13M167 141.5v13M197 141.5v13M227 141.5v13M242 154.5v19.5M257 141.5v13"/>
<path d="M262 154.5v32.5M274 141.5v-85h13v143.5h-180v-58.5h180M280.2 158.8v10M107 161h135M107 167.5h155M107 174h180M111.2 175.8h22.9v2.4h-22.9zM113.7 179.9l.5-.3-.4 1.4h-.7zM116.1 179.7l-.4 .6-.6 .1-.1 .3h.4l-.2 .7-.3 .6-.4 .3a.35 .35 0 0 1-.1-.6l.6-2.1h.4l.1-.3h-1.4l-.7 .2-.7 .6-.4 .9a2.12 2.12 0 0 1-.8 1.4l-.4-.1v.3l.7 .1 .6-.3 .4-.5 .2-.7h.7l-.1 .7a.73 .73 0 0 0 .3 .8 .73 .73 0 0 0 .9-.2l.4-.2a.94 .94 0 0 0 1.5-.1 .58 .58 0 0 0 .4 .5 .58 .58 0 0 0 .7-.2l.4-.4a.76 .76 0 0 0 .6 .6 .76 .76 0 0 0 .7-.4 .69 .69 0 0 0 1.2 0 1 1 0 0 0 1.1 .3 1 1 0 0 0 .7-.8l-.2-.3a.6 .6 0 0 1-.5-.8h.3v.1a.28 .28 0 0 0 .3 .4 .28 .28 0 0 0 .2-.4 .83 .83 0 0 0-1-.4 .83 .83 0 0 0-.5 1l.4 .4a.36 .36 0 0 1 .2 .5 .36 .36 0 0 1-.6 0M116.1 179.7h.4l-.2 .7h.5l-.1 .3h-.5l-.3 1a.32 .32 0 0 0 .1 .5 .32 .32 0 0 0 .5-.2l.3-.6 .5-1.7h-.5l.1-.3h1.2l-.4 1.8a.85 .85 0 0 0-.1 1l.5-.6a1.45 1.45 0 0 1 1.4-1.2l.4 .2v-.2h.8l-.5 1.6 .1 .2 .3-.1a.32 .32 0 0 1 .2-.4 .32 .32 0 0 1 .4 .1 .32 .32 0 0 1-.1 .5M116.1 179.7h.1M124 179.7a1.2 1.2 0 0 1 1.6-.2l.4-.1-.3 1.1h-.3v-.1a.5 .5 0 0 0-.3-.7 .5 .5 0 0 0-.6 .5 1.78 1.78 0 0 0-.3 2h.4l.3-.2a2.5 2.5 0 0 1 1.6-1.6 .82 .82 0 0 1 .8 1.2l.6-.9h-.3l.1-.3h1v.2a.8 .8 0 0 1 1 .1 .8 .8 0 0 1 .1 1l.3-.3a1.45 1.45 0 0 1 1.9-.8 .37 .37 0 0 1 .1 .5 .37 .37 0 0 1-.6 0l.2-.3a.19 .19 0 0 0-.2-.2 .19 .19 0 0 0-.2 .2l-.3 1.1a.34 .34 0 0 0 .2 .4 .34 .34 0 0 0 .4-.2 3.9 3.9 0 0 1 1.8-1.7 1.05 1.05 0 0 1 .9 .8 1.05 1.05 0 0 1-.5 1.1 .92 .92 0 0 1-.9 .4 .92 .92 0 0 1-.8-.8l-.1 .2a1.32 1.32 0 0 1-1.6 .4l-.2-.4v-.4l-.9 .7a.85 .85 0 0 1-1.1 .1l-.3 1h-.7l.5-1.9-.1 .1a1.75 1.75 0 0 1-1.9 .9l-.4-.5-.1 .1a1.11 1.11 0 0 1-1.5 .3 1.11 1.11 0 0 1-.4-1.4l.3-.8z"/>
<path d="M137 174v26M167 174v6.5M182 174v26M222 174v13M263.4 163.7h10.6M275.3 163.7h9.8M107 189.5h30M111.2 184.3h22.9v2.5h-22.9zM119.2 180.8l.4-.1 .1 .4-.3 1-.5 .3-.1-.6zM121.1 182.3h.1M125.7 182.6h.1M126.4 180.8l.4-.1v.7l-.3 .8-.4 .2-.1-.5z"/>
<path d="M126.6 180.7h.1M128.7 180.8l.4-.1 .1 .6-.3 .8-.4 .3-.2-.4zM133.3 180.8l.3-.1 .1 .7-.3 .7-.4 .3-.1-.6zM133.5 180.7h.1M137 180.5h125M137 187h150M137 193.5h80M167 187v6.5M217 187v13"/>
<circle cx="19.7" cy="32" r="6"/>
<circle cx="44.8" cy="32.5" r="6"/>
<circle cx="72" cy="32.8" r="6"/>
<circle cx="111.2" cy="32" r="6"/>
<circle cx="19.4" cy="50.4" r="6"/>
<circle cx="111.7" cy="56.5" r="6"/>
<circle cx="19" cy="66.5" r="6.1"/>
<circle cx="18.7" cy="99.7" r="6.1"/>
<circle cx="19" cy="82.9" r="6"/>
<circle cx="112.8" cy="84.6" r="6"/>
<circle cx="19" cy="116.9" r="6"/>
<circle cx="41.3" cy="116.3" r="6"/>
<circle cx="86" cy="115.9" r="6.1"/>
<circle cx="113.9" cy="113.4" r="6"/>
</g>
<g fill="none" stroke="#000" stroke-width=".19" stroke-dasharray=".5 .5 1.6 .5" stroke-linecap="butt">
<path d="M63.1 47v59.4M79.3 48.2v5.8M32.5 99.2v3M41.2 99.1v3.1M50 99.2v3M58.7 99.2v3M65.7 83.3v-25.4M67.4 99.7v2M68.3 95.1v3.4M71.8 99.9v-6.7M73.4 92.4v-5.4M75.3 95.2v3.3"/>
<path d="M76.2 99.6v2.6M80.6 94.9v-13.5M84.9 99.6v2.5M85.8 95.2v3.3M87.7 92.3v-5.4M89.3 99.8v-6.5M92.8 98.4v-3.2M93.7 99.6v2.7M30.7 100.7h3.5M39.5 100.7h3.5M48.3 100.7h3.4M57 100.7h3.5"/>
<path d="M66.5 100.7h1.9M75.2 100.7h2M84 100.7h1.8M92.8 100.7h1.8M44.7 134.5h4.2M46.8 136.5v-4.1M61 134.5h4.1M63.1 132.4v4.1M77.4 134.5h3.9M79.3 132.5v4"/>
</g>
<text font-size="13" x="264.3" y="25.6">( )</text>
<text font-size="9.1" fill="#00509b" x="216.5" y="198.3">9438279274.14</text>
<g font-size="6.5">
<text x="51.4" y="113.9">A-A</text>
<text x="268.6" y="185.3">TOO</text>
</g>
<g font-size="5.2">
<text x="171.4" y="41.9">ITEM</text>
<text x="214.9" y="41.9">NAME</text>
<text x="260" y="41.9">QTY</text>
<text x="176.1" y="48.9">1</text>
<text x="188.4" y="48.9">BRASS_THREADED_INSERT</text>
<text x="263.1" y="48.9">3</text>
<text x="176.1" y="55.9">2</text>
<text x="196.2" y="55.9">M3_HEXAGONAL_NUT</text>
<text x="261.6" y="55.9">16</text>
<text x="176.1" y="62.9">3</text>
<text x="205.6" y="62.9">M3X10_BOLT</text>
<text x="263.1" y="62.9">4</text>
<text x="176.1" y="69.9">4</text>
<text x="205.6" y="69.9">M3X12_BOLT</text>
<text x="263.1" y="69.9">8</text>
<text x="176.1" y="76.9">5</text>
<text x="205.6" y="76.9">M3X20_BOLT</text>
<text x="263.1" y="76.9">2</text>
<text x="176.1" y="83.9">6</text>
<text x="205.6" y="83.9">M3X30_BOLT</text>
<text x="263.1" y="83.9">2</text>
<text x="176.1" y="90.9">7</text>
<text x="213.4" y="90.9">PART1</text>
<text x="263.1" y="90.9">1</text>
<text x="176.1" y="97.9">8</text>
<text x="213.4" y="97.9">PART2</text>
<text x="263.1" y="97.9">1</text>
<text x="176.1" y="104.9">9</text>
<text x="213.4" y="104.9">PART3</text>
<text x="263.1" y="104.9">1</text>
<text x="174.5" y="111.9">10</text>
<text x="213.4" y="111.9">PART4</text>
<text x="263.1" y="111.9">2</text>
<text x="174.5" y="118.9">11</text>
<text x="213.4" y="118.9">PART5</text>
<text x="263.1" y="118.9">2</text>
<text x="174.5" y="125.9">12</text>
<text x="213.4" y="125.9">PART6</text>
<text x="263.1" y="125.9">4</text>
<text x="174.5" y="132.9">13</text>
<text x="213.4" y="132.9">PART7</text>
<text x="263.1" y="132.9">4</text>
<text x="174.5" y="139.9">14</text>
<text x="213.4" y="139.9">PART8</text>
<text x="261.6" y="139.9">16</text>
</g>
<g font-size="3.9">
<text x="10.3" y="14.8">Note</text>
<text x="20.3" y="14.8">Pos.</text>
<text x="31.4" y="14.8">Modified from</text>
<text x="162.3" y="14.8">Date</text>
<text x="179.1" y="14.8">Intr.</text>
<text x="23.8" y="21.3">-</text>
<text x="31.4" y="21.3">-</text>
<text x="165.8" y="21.3">-</text>
<text x="183.8" y="21.3">-</text>
<text x="255" y="20.2">3.2</text>
<text x="18.5" y="33.6">7</text>
<text x="43.6" y="34">8</text>
<text x="70.8" y="34.3">2</text>
<text x="110.3" y="33.5">1</text>
<text x="18.2" y="51.9">9</text>
<text x="110.5" y="58">6</text>
<text x="16.9" y="68">10</text>
<text x="285.3" y="68" transform="rotate(-90 285.3 68)">***</text>
<text x="152.8" y="80.3" transform="rotate(-90 152.8 80.3)">113</text>
<text x="17.3" y="84.4">11</text>
<text x="111.7" y="86.1">5</text>
<text x="16.6" y="101.2">12</text>
<text x="17.8" y="118.4">4</text>
<text x="39.4" y="117.8">13</text>
<text x="56.1" y="118.9">1:2</text>
<text x="83.9" y="117.4">14</text>
<text x="112.8" y="114.9">3</text>
<text x="60.2" y="124.9">112</text>
<text x="278.7" y="126.4" transform="rotate(-90 278.7 126.4)">FRACTAL_VISE</text>
<text x="285.3" y="126.4" transform="rotate(-90 285.3 126.4)">FRACTAL_VISE</text>
<text x="103.1" y="136.1" transform="rotate(-90 103.1 136.1)">16</text>
<text x="59.3" y="146">140</text>
<text x="115" y="152.8">AC-STD</text>
<text x="141.5" y="152.8">1350 K-mK</text>
<text x="175" y="152.8">1240 K</text>
<text x="205" y="152.8">1436 K</text>
<text x="117.8" y="159.3">Fractal Vise Assembly</text>
<text x="238.3" y="159.3">-</text>
<text x="117.8" y="165.8">PETG-CF</text>
<text x="242.6" y="165.8">1102 K/-</text>
<text x="117.8" y="172.3">-</text>
<text x="248.1" y="172.3">Creo</text>
<text x="148.5" y="178.8">1:2</text>
<text x="176.6" y="178.8">A4</text>
<text x="190.5" y="178.8">-</text>
<text x="232.8" y="178.8">-</text>
<text x="145.4" y="185.3">Kevin Fahlevi</text>
<text x="190.5" y="185.3">-</text>
<text x="232.8" y="185.3">-</text>
<text x="147.8" y="191.8">1295 K/-</text>
<text x="173.1" y="191.8">0</text>
<text x="190.4" y="191.8">Released</text>
<text x="120.8" y="198.3">-</text>
<text x="152.5" y="198.3">-</text>
<text x="190.4" y="198.3">2025-10-25</text>
</g>
<g font-size="2">
<text x="276" y="75.1" transform="rotate(-90 276 75.1)">Rev.Ver</text>
<text x="282.5" y="75.1" transform="rotate(-90 282.5 75.1)">Rev.Ver</text>
<text x="276" y="140.1" transform="rotate(-90 276 140.1)">Model name</text>
<text x="282.5" y="140.1" transform="rotate(-90 282.5 140.1)">Drawing name</text>
<text x="108.4" y="144.8">Tolerances, if not</text>
<text x="108.4" y="147">indicated, according to:</text>
<text x="138.4" y="144.8">Machined Surfaces</text>
<text x="168.4" y="144.8">Heat Treatment</text>
<text x="198.4" y="144.8">Edges and Corners</text>
<text x="228.4" y="144.8">-</text>
<text x="108.4" y="156.5">Name</text>
<text x="243.4" y="156.5">Secrecy class</text>
<text x="108.4" y="163">Material</text>
<text x="243.4" y="169.5">CAD</text>
<text x="138.4" y="176">Scale</text>
<text x="168.4" y="176">Format</text>
<text x="183.4" y="176">Family</text>
<text x="223.4" y="176">Compare</text>
<text x="263.4" y="176">Drawing owner</text>
<text x="138.4" y="182.5">Drawn</text>
<text x="183.4" y="182.5">Blank</text>
<text x="223.4" y="182.5">Replaces</text>
<text x="138.4" y="189">Cons.class</text>
<text x="168.4" y="189">Rev</text>
<text x="183.4" y="189">Status</text>
<text x="218.4" y="189">Designation</text>
<text x="263.4" y="189">Sheet 1 (1)</text>
<text x="108.4" y="192.3">Transferred from</text>
<text x="138.4" y="195.5">Mass/Volume</text>
<text x="183.4" y="195.5">Date</text>
</g>
</svg>
